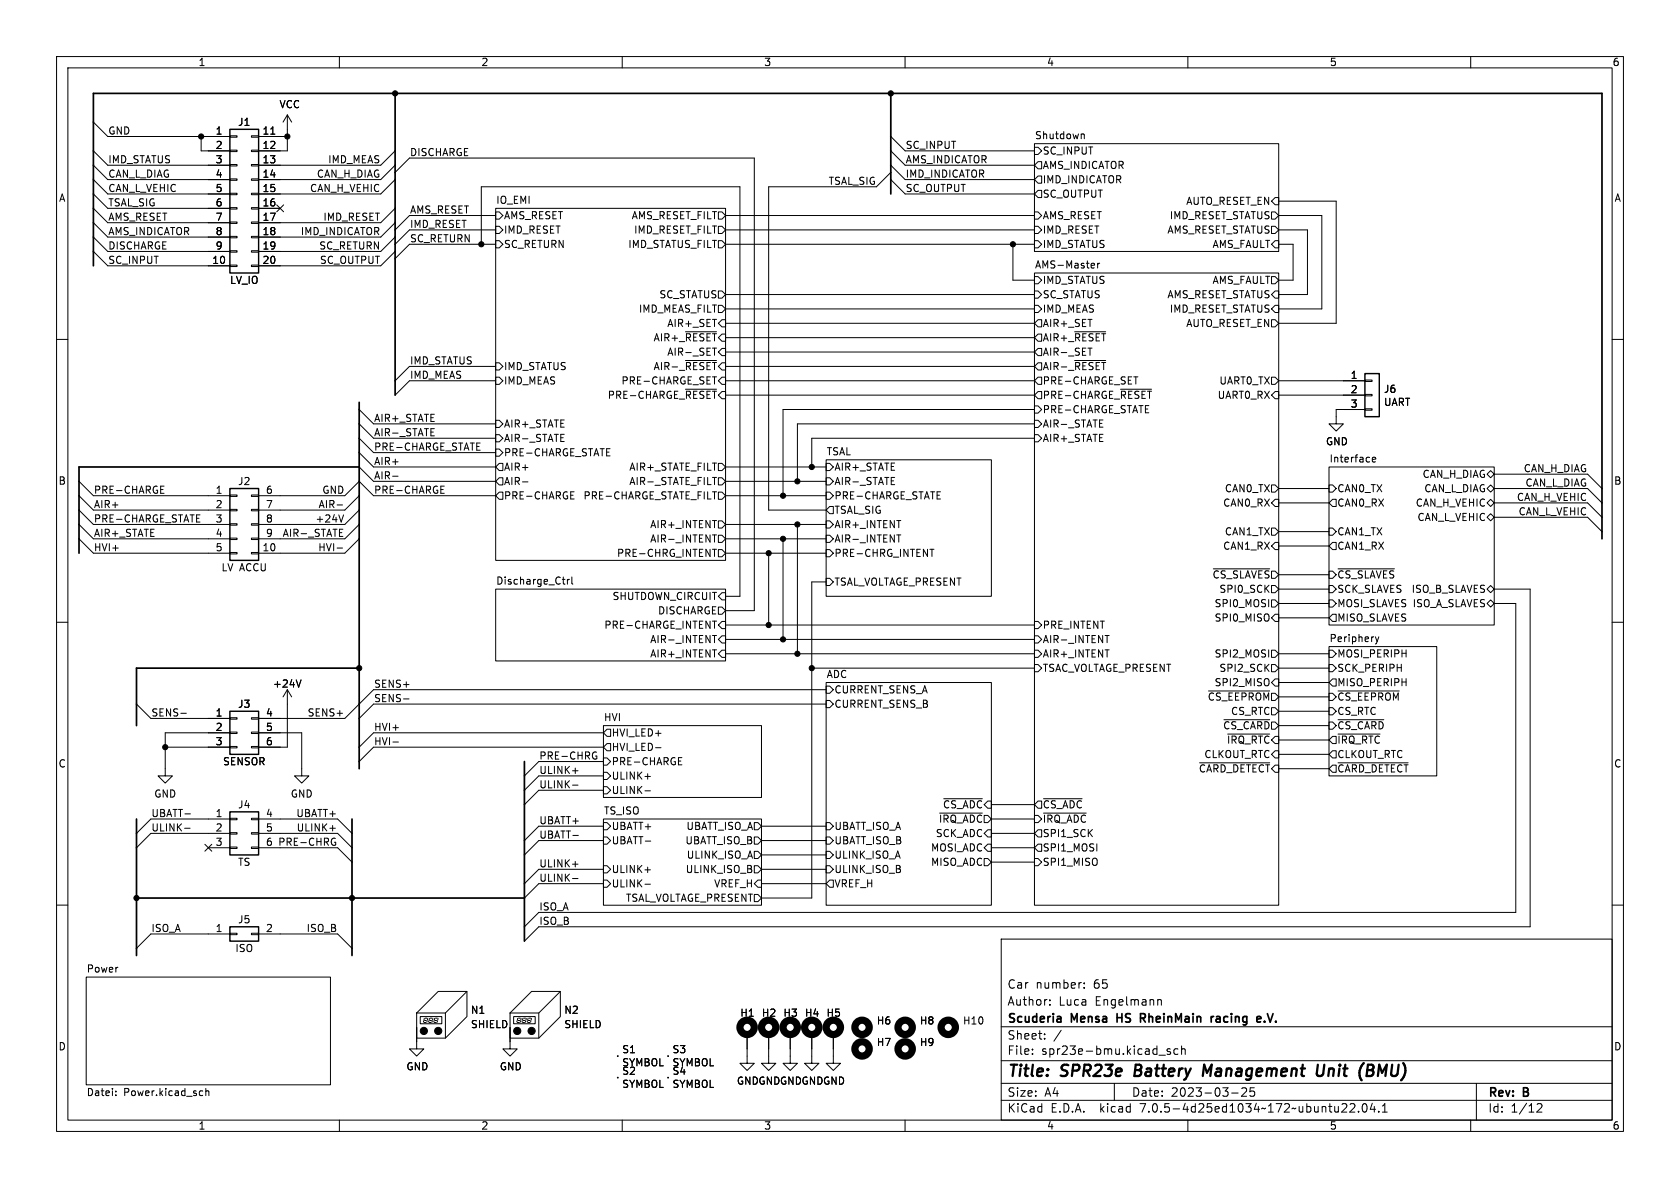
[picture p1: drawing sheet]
<svg xmlns="http://www.w3.org/2000/svg" width="297mm" height="210mm" viewBox="0 0 297 210" stroke-linecap="round" stroke-linejoin="round" font-family="sans-serif">
<g fill="none" stroke="#000" stroke-width=".18">
<path d="M10 10h277v190h-277zM12 12h273v186h-273zM60 10v2M110 10v2M160 10v2M210 10v2M260 10v2M16.5 21.6l2.5 2.5h21.6M16.5 26.7l2.5 2.5h21.6M16.5 29.2l2.5 2.6h21.6M16.5 31.8l2.5 2.5h21.6M16.5 34.3l2.5 2.5h21.6"/>
<path d="M16.5 36.8l2.5 2.6h21.6M16.5 39.4l2.5 2.5h21.6M35.6 24.1v2.6h5M40.6 39.2h1.3v.3h-1.3zM40.6 36.7h1.3v.3h-1.3zM40.6 34.2h1.3v.2h-1.3zM40.6 31.6h1.3v.3h-1.3zM40.6 29.1h1.3v.2h-1.3zM40.6 26.5h1.3v.3h-1.3zM40.6 24h1.3v.3h-1.3zM44.4 39.2h1.3v.3h-1.3zM44.4 36.7h1.3v.3h-1.3z"/>
<path d="M44.4 34.2h1.3v.2h-1.3zM44.4 31.6h1.3v.3h-1.3zM44.4 29.1h1.3v.2h-1.3zM44.4 26.5h1.3v.3h-1.3zM44.4 24h1.3v.3h-1.3zM45.7 24.1h5.1M45.7 36.8h3.8M47.9 23.7h.7M48.9 36.2l1.2 1.2M50.1 36.2l-1.2 1.2M50.8 20.3v6.4h-5.1M50.8 20.3l-.8 1.3"/>
<path d="M50.8 20.3l.8 1.3M69.8 26.7l-2.5 2.5h-21.6M69.8 29.2l-2.5 2.6h-21.6M69.8 31.8l-2.5 2.5h-21.6M69.8 36.8l-2.5 2.6h-21.6M69.8 39.4l-2.5 2.5h-21.6M69.8 30.5l2.6-2.6h60.9v80.1h-5M87.6 36.8h40.7v62.3h-40.7zM87.6 37.5h.7l.6 .6-.6 .6h-.7zM87.6 38.1h-15.2l-2.6 2.5M127 37.5h.6l.7 .6-.7 .6h-.6zM128.3 38.1h54.6"/>
<path d="M157.5 30.5l-2.6 2.5h-19v57.2h10.1M157.5 24.1l2.5 2.6h22.9M157.5 26.7l2.5 2.5h22.9M157.5 29.2l2.5 2.6h22.9M157.5 31.8l2.5 2.5h22.9M182.9 25.4h43.2v19.1h-43.2zM182.9 37.5h.6l.6 .6-.6 .6h-.6zM182.9 26h.6l.6 .7-.6 .6h-.6zM183.5 33.7h.6v1.2h-.6l-.6-.6zM183.5 31.1h.6v1.3h-.6l-.6-.6zM183.5 28.6h.6v1.2h-.6l-.6-.6zM191.2 23.7h.4l.1 .8"/>
<path d="M224.8 37.5h.6l.7 .6-.7 .6h-.6zM225.4 34.9h.7v1.3h-.7l-.6-.6zM226.1 38.1h7.6v16.5h-7.6M226.1 35.6h10.1v21.6h-10.1M10 60h2M16.5 44.5l2.5 2.5h21.6M16.5 41.9l2.5 2.6h21.6M40.6 46.9h1.3v.2h-1.3zM40.6 44.3h1.3v.3h-1.3zM40.6 41.8h1.3v.2h-1.3zM44.4 46.9h1.3v.2h-1.3zM44.4 44.3h1.3v.3h-1.3z"/>
<path d="M44.4 41.8h1.3v.2h-1.3zM69.8 44.5l-2.5 2.5h-21.6M69.8 41.9l-2.5 2.6h-21.6M85.1 43.2v-10.2h45.7v72.4h-2.5M87.6 42.5h.7l.6 .7-.6 .6h-.7zM87.6 40h.7l.6 .6-.6 .7h-.7zM87.6 43.2h-15.2l-2.6 2.5M87.6 40.6h-15.2l-2.6 2.6M121.2 58.6h5.5M127 54h.6l.7 .6-.7 .6h-.6zM127 42.5h.6l.7 .7-.7 .6h-.6zM127 51.4h.6l.7 .7-.7 .6h-.6z"/>
<path d="M127 40h.6l.7 .6-.7 .7h-.6zM127.6 56.5h.7v1.3h-.7l-.6-.6zM128.3 43.2h54.6M128.3 40.6h54.6M128.3 54.6h54.6M128.3 59.7h54.6M128.3 52.1h54.6M128.3 57.2h54.6M179.1 43.2v6.3h3.8M182.9 48.3h43.2v111.7h-43.2zM182.9 40h.6l.6 .6-.6 .7h-.6zM182.9 42.5h.6l.6 .7-.6 .6h-.6z"/>
<path d="M182.9 48.9h.6l.6 .6-.6 .7h-.6zM182.9 54h.6l.6 .6-.6 .6h-.6zM182.9 51.4h.6l.6 .7-.6 .6h-.6zM183.5 59.1h.6v1.2h-.6l-.6-.6zM183.5 56.5h.6v1.3h-.6l-.6-.6zM190 58.6h5.5M193.3 46.5l.2 .3-.6 .2M193.4 47.3l-.1 .1M194 46.5v.9M194.4 46.5l-.4 .3M224.8 40h.6l.7 .6-.7 .7h-.6zM224.8 48.9h.6l.7 .6-.7 .7h-.6z"/>
<path d="M224.8 56.5h.6l.7 .7-.7 .6h-.6zM225.4 42.5h.7v1.3h-.7l-.6-.6zM225.4 54h.7v1.2h-.7l-.6-.6zM225.4 51.4h.7v1.3h-.7l-.6-.6zM226.1 43.2h2.5v6.3h-2.5M226.1 40.6h5v11.5h-5M285 60h2M63.5 74.9l2.5 2.6h21.6M63.5 72.4l2.5 2.5h21.6M63.5 77.5l2.5 2.5h21.6M76.2 77h.6M76.2 75.8h.6"/>
<path d="M87.6 74.3h.7l.6 .6-.6 .7h-.7zM87.6 79.4h.7l.6 .6-.6 .6h-.7zM87.6 76.8h.7l.6 .7-.6 .6h-.7zM87.6 66.7h.7l.6 .6-.6 .6h-.7zM87.6 64.1h.7l.6 .7-.6 .6h-.7zM87.6 67.3h-15.2l-2.6 2.6M87.6 64.8h-15.2l-2.6 2.5M99.1 78h.6M99.1 76.8h.6M121.2 63.7h5.5M121.2 68.8h5.5M126 61.5h.7"/>
<path d="M126 66.6h.7M127.6 61.6h.7v1.3h-.7l-.6-.7zM127.6 66.7h.7v1.2h-.7l-.6-.6zM128.3 67.3h54.6M128.3 69.9h54.6M128.3 64.8h54.6M128.3 62.2h54.6M182.9 76.8h.6l.6 .7-.6 .6h-.6zM182.9 74.3h.6l.6 .6-.6 .7h-.6zM182.9 71.8h.6l.6 .6-.6 .6h-.6zM182.9 72.4h-44.5v15.2M182.9 77.5h-39.4v5.1"/>
<path d="M182.9 74.9h-41.9v10.2M183.5 64.1h.6v1.3h-.6l-.6-.6zM183.5 66.7h.6v1.2h-.6l-.6-.6zM183.5 69.2h.6v1.3h-.6l-.6-.6zM183.5 61.6h.6v1.3h-.6l-.6-.7zM190 63.7h5.5M192.3 61.5h.8M194.4 75.5h.6M194.4 74.2h.6M198.1 68.8h5.5M200.4 66.6h.8M224.8 66.7h.6l.7 .6-.7 .6h-.6z"/>
<path d="M225.4 69.2h.7v1.3h-.7l-.6-.6zM226.1 67.3h15.2M226.1 69.9h15.2M241.3 72.3h1.3v.2h-1.3zM241.3 69.7h1.3v.3h-1.3zM241.3 67.2h1.3v.2h-1.3zM241.3 72.4h-5.1v2.5h1.3l-1.3 1.3-1.3-1.3h1.3M14 85.1l2.5 2.5h24.1M14 95.3l2.5 2.5h24.1M14 87.6l2.5 2.6h24.1M14 90.2l2.5 2.5h24.1M14 92.7l2.5 2.6h24.1"/>
<path d="M28.4 86.5h.4M28.4 87.2h.6M28.4 85.9h.6M40.6 97.7h1.3v.2h-1.3zM40.6 95.1h1.3v.3h-1.3zM40.6 92.6h1.3v.2h-1.3zM40.6 90h1.3v.3h-1.3zM40.6 87.5h1.3v.3h-1.3zM44.4 97.7h1.3v.2h-1.3zM44.4 95.1h1.3v.3h-1.3zM44.4 92.6h1.3v.2h-1.3zM44.4 90h1.3v.3h-1.3z"/>
<path d="M44.4 87.5h1.3v.3h-1.3zM45.7 87.6h15.3l2.5-2.5 2.5 2.5h21.6M59.6 89.3h1M59.6 96.9h1M60.7 91l-.4 1.3M63.5 95.3l-2.5 2.5h-15.3M63.5 87.6l-2.5 2.6h-15.3M63.5 90.2l-2.5 2.5h-15.3M63.5 92.7l-2.5 2.6h-15.3M63.5 82.6l2.5 2.5h21.6M63.5 80l2.5 2.6h21.6M69.4 84.2h1"/>
<path d="M77.9 86.5h.5M77.9 87.2h.6M77.9 85.9h.6M87.6 85.1l.7-.6h.6v1.2h-.6zM88.3 81.9h.6v1.3h-.6l-.7-.6zM88.3 87h.6v1.3h-.6l-.7-.7zM92.4 85.2h.9M100.9 87.5h.4M100.9 88.2h.6M100.9 86.9h.6M126 84.4h.7M126 97.1h.7"/>
<path d="M126 94.6h.7M127 84.5h.6l.7 .6-.7 .6h-.6zM127 81.9h.6l.7 .7-.7 .6h-.6zM127 87h.6l.7 .6-.7 .7h-.6zM127 97.2h.6l.7 .6-.7 .6h-.6zM127 94.6h.6l.7 .7-.7 .6h-.6zM127 92.1h.6l.7 .6-.7 .6h-.6zM128.3 87.6h17.7M128.3 97.8h17.7M128.3 92.7h17.7M128.3 95.3h17.7M128.3 85.1h17.7"/>
<path d="M128.3 82.6h17.7M135.9 97.8v12.7M138.4 95.3v17.7M141 92.7v22.9M146 81.3h29.3v24.1h-29.3zM146 81.9h.7l.6 .7-.6 .6h-.7zM146 87h.7l.6 .6-.6 .7h-.7zM146 84.5h.7l.6 .6-.6 .6h-.7zM146 90.2l.7-.7h.6v1.3h-.6zM146 97.2h.7l.6 .6-.6 .6h-.7zM146 92.1h.7l.6 .6-.6 .6h-.7zM146 94.6h.7l.6 .7-.6 .6h-.7z"/>
<path d="M157.6 84.4h.6M157.6 85.7h.6M158.5 94.6h.8M164.4 97.1h.7M224.8 85.7h.6l.7 .7-.7 .6h-.6zM224.8 93.3h.6l.7 .7-.7 .6h-.6zM225.4 88.3h.7v1.2h-.7l-.6-.6zM225.4 95.9h.7v1.3h-.7l-.6-.7zM226.1 94h8.8M226.1 96.5h8.8M226.1 88.9h8.8M226.1 86.4h8.8"/>
<path d="M234.9 82.6h29.3v27.9h-29.3zM234.9 85.7h.7l.6 .7-.6 .6h-.7zM234.9 93.3h.7l.6 .7-.6 .6h-.7zM235.6 88.3h.6v1.2h-.6l-.7-.6zM235.6 95.9h.6v1.3h-.6l-.7-.7zM242.6 81.3l.6-.2v-.2l-.4-.1-.2 .2 .1 .6h.5M262.9 83.8l.6-.6 .7 .6-.7 .7zM262.9 86.4l.6-.7 .7 .7-.7 .6zM262.9 88.9l.6-.6 .7 .6-.7 .6zM262.9 91.4l.6-.6 .7 .6-.7 .7zM264.2 88.9h16.5l2.5 2.5M264.2 83.8h16.5l2.5 2.6"/>
<path d="M264.2 86.4h16.5l2.5 2.5M264.2 91.4h16.5l2.5 2.6M10 110h2M87.6 104.1h40.7v12.7h-40.7zM99.4 102.4h.5M99.8 103.3h.1M100.3 102.4v.9M100.7 102.4l-.4 .3M101.1 102v1.1l.2 .2M126 109.8h.7M126 112.3h.7M127 107.3h.6l.7 .7-.7 .6h-.6z"/>
<path d="M127.6 104.8h.7v1.2h-.7l-.6-.6zM127.6 109.9h.7v1.2h-.7l-.6-.6zM127.6 114.9h.7v1.3h-.7l-.6-.6zM127.6 112.4h.7v1.3h-.7l-.6-.7zM128.3 110.5h54.6M128.3 113h54.6M128.3 115.6h54.6M143.5 118.1h39.4M146 102.2h.7l.6 .7-.6 .6h-.7zM146 102.9h-2.5v55.9h-8.9M182.9 114.9h.6l.6 .7-.6 .6h-.6zM182.9 112.4h.6l.6 .6-.6 .7h-.6z"/>
<path d="M182.9 109.9h.6l.6 .6-.6 .6h-.6zM182.9 117.5h.6l.6 .6-.6 .6h-.6zM195.4 112.3h.7M214.5 100.6h10M224.8 106h.6l.7 .7-.7 .6h-.6zM224.8 114.9h.6l.7 .7-.7 .6h-.6zM224.8 103.5h.6l.7 .6-.7 .7h-.6zM224.8 117.5h.6l.7 .6-.7 .6h-.6zM225.4 108.6h.7v1.3h-.7l-.6-.7zM226.1 115.6h8.8M226.1 109.2h8.8M226.1 104.1h8.8"/>
<path d="M226.1 118.1h8.8M226.1 106.7h8.8M226.1 101.6h8.8M234.9 114.3h19.1v22.9h-19.1zM234.9 117.5h.7l.6 .6-.6 .6h-.7zM234.9 114.9h.7l.6 .7-.6 .6h-.7zM234.9 101h.7l.6 .6-.6 .6h-.7zM234.9 103.5h.7l.6 .6-.6 .7h-.7zM234.9 106h.7l.6 .7-.6 .6h-.7zM235.6 108.6h.6v1.3h-.6l-.7-.7zM236.5 100.6h10M243.2 112.6l.3 .8"/>
<path d="M243.5 113.4l-.3 .4M243.8 112.6l-.3 .8M262.9 106.7l.6-.7 .7 .7-.7 .6zM262.9 104.1l.6-.6 .7 .6-.7 .7zM264.2 104.1h6.3v59.7h-175.3l-2.5 2.6M264.2 106.7h3.8v54.6h-172.8l-2.5 2.5M285 110h2M24.1 124.5l2.6 2.5h13.9M29.2 132.1h11.4M32 126.1h.9M40.6 132h1.3v.2h-1.3zM40.6 129.4h1.3v.3h-1.3z"/>
<path d="M40.6 126.9h1.3v.2h-1.3zM40.6 129.5h-11.4v7.7h1.3l-1.3 1.2-1.3-1.2h1.3M44.4 132h1.3v.2h-1.3zM44.4 129.4h1.3v.3h-1.3zM44.4 126.9h1.3v.2h-1.3zM45.7 129.5h7.6v7.7h1.3l-1.3 1.2-1.2-1.2h1.2M50.8 121.9l-.8 1.3M50.8 121.9v10.2h-5.1M50.8 121.9l.8 1.3M53.2 120.2l-.4 1.3M69.5 131.2h.9M71.3 123.6h1"/>
<path d="M101.2 138.8h1M101.2 136.3h1M105.1 132.9l.3 .1M105.3 133.7h.2v.4l-.4 .1M106.7 128.3h27.9v12.7h-27.9zM106.7 136.5h.6l.6 .7-.6 .6h-.6zM106.7 139.1h.6l.6 .6-.6 .6h-.6zM106.7 134h.6l.6 .6-.6 .7h-.6zM106.7 129.5h-40.7l-2.5 2.6M106.7 132.1h-40.7l-2.5 2.5M106.7 139.7h-11.5l-2.5 2.5M106.7 137.2h-11.5l-2.5 2.5"/>
<path d="M106.7 134.6h-11.5l-2.5 2.6M107.3 128.9h.6v1.3h-.6l-.6-.7zM107.3 131.4h.6v1.3h-.6l-.6-.6zM114 137.3h1M114 139.8h1M115.9 132.2h1M119.9 134.5h.5M119.9 135.2h.6M119.9 133.9h.6M146 120.7h29.3v39.3h-29.3zM146 123.8h.7l.6 .7-.6 .6h-.7zM146 121.3h.7l.6 .6-.6 .7h-.7z"/>
<path d="M146 121.9h-80l-5 5.1h-15.3M146 124.5h-80l-2.5 2.5M212.1 134.8h12.4M213.6 122.1h10.9M216.4 127.2h8.1M217 129.8h7.5M224.8 125.1h.6l.7 .6-.7 .7h-.6zM225.4 120h.7v1.3h-.7l-.6-.6zM225.4 132.7h.7v1.3h-.7l-.6-.6zM226.1 128.3h8.8M226.1 123.2h8.8M226.1 125.7h8.8"/>
<path d="M226.1 133.4h8.8M226.1 120.7h8.8M226.1 130.8h8.8M226.1 135.9h8.8M234.9 122.6h.7l.6 .6-.6 .6h-.7zM234.9 127.6h.7l.6 .7-.6 .6h-.7zM234.9 125.1h.7l.6 .6-.6 .7h-.7zM235.6 135.3h.6v1.2h-.6l-.7-.6zM235.6 120h.6v1.3h-.6l-.7-.6zM235.6 130.2h.6v1.2h-.6l-.7-.6zM235.6 132.7h.6v1.3h-.6l-.7-.6zM236.5 134.8h12.4"/>
<path d="M236.5 122.1h10.9M236.5 127.2h8.1M236.5 129.8h7.5M10 160h2M32.6 146.4h1M32.7 143.9h1M36.2 149.3l1.2 1.2M36.8 149.9h3.8M37.4 149.3l-1.2 1.2M40.6 149.7h1.3v.3h-1.3zM40.6 147.2h1.3v.2h-1.3zM40.6 144.7h1.3v.2h-1.3z"/>
<path d="M40.6 144.8h-13.9l-2.6 2.5M40.6 147.3h-13.9l-2.6 2.6M44.4 149.7h1.3v.3h-1.3zM44.4 147.2h1.3v.2h-1.3zM44.4 144.7h1.3v.2h-1.3zM45.7 144.8h14l2.5 2.5M45.7 147.3h14l2.5 2.6M45.7 149.9h14l2.5 2.5M58.3 146.4h1M59 148.2h.3M59.1 148.9h.2v.4l-.3 .1M101.2 152.8h1"/>
<path d="M101.2 155.3h1M101.3 147.7h.9M106.7 144.8h27.9v15.2h-27.9zM106.7 155.6h.6l.6 .6-.6 .6h-.6zM106.7 153h.6l.6 .7-.6 .6h-.6zM106.7 148h.6l.6 .6-.6 .6h-.6zM106.7 145.4h.6l.6 .7-.6 .6h-.6zM106.7 146.1h-11.5l-2.5 2.5M106.7 153.7h-11.5l-2.5 2.5M106.7 148.6h-11.5l-2.5 2.5M106.7 156.2h-11.5l-2.5 2.6M114 156.3h1"/>
<path d="M114 153.8h1M114.1 148.7h.9M133.3 153h.7l.6 .7-.6 .6h-.7zM133.3 150.5h.7l.6 .6-.6 .7h-.7zM133.3 158.1h.7l.6 .7-.6 .6h-.7zM133.3 148h.7l.6 .6-.6 .6h-.7zM133.3 145.4h.7l.6 .7-.6 .6h-.7zM134 155.6h.6v1.2h-.6l-.7-.6zM134.6 146.1h11.4M134.6 151.1h11.4M134.6 153.7h11.4M134.6 148.6h11.4"/>
<path d="M134.6 156.2h11.4M146 150.5h.7l.6 .6-.6 .7h-.7zM146 153h.7l.6 .7-.6 .6h-.7zM146 145.4h.7l.6 .7-.6 .6h-.7zM146 148h.7l.6 .6-.6 .6h-.7zM146 156.2l.7-.6h.6v1.2h-.6zM166.1 143.7h7.6M166.8 141.2h6.9M174 151.8h.6l.7 .6-.7 .6h-.6zM174.6 149.2h.7v1.3h-.7l-.6-.6zM174.6 146.7h.7v1.3h-.7l-.6-.7zM175.3 144.8h7.6"/>
<path d="M175.3 147.3h7.6M175.3 149.9h7.6M175.3 152.4h7.6M175.3 142.2h7.6M182.9 151.8h.6l.6 .6-.6 .6h-.6zM182.9 144.1h.6l.6 .7-.6 .6h-.6zM183.5 146.7h.6v1.3h-.6l-.6-.7zM183.5 149.2h.6v1.3h-.6l-.6-.6zM183.5 141.6h.6v1.3h-.6l-.6-.7zM184.5 141.2h6.8M184.5 143.7h7.5M285 160h2"/>
<path d="M15.2 172.7h43.2v19.1h-43.2zM40.6 165h1.3v.2h-1.3zM40.6 165.1h-13.9l-2.6 2.5M44.4 165h1.3v.2h-1.3zM45.7 165.1h14l2.5 2.5M74.3 179.7h3.8v1.3h-3.8zM75.2 180h.3M76.1 180h.3M77 180h.3M77.5 175.3h5v4.4l-3.8 3.8h-5v-4.4zM78.7 179.1v4.4M82.5 175.3l-3.8 3.8h-5"/>
<path d="M90.8 179.7h3.8v1.3h-3.8zM91.7 180h.3M92.6 180h.3M93.5 180h.3M94 175.3h5.1v4.4l-3.9 3.8h-5v-4.4zM95.2 179.1v4.4M99.1 175.3l-3.9 3.8h-5M177 166h108v32h-108zM185.6 177.6v.1M185.6 176.8v.1M191.7 174.6v.1M191.7 173.8v.1"/>
<path d="M204.7 176.8l.2-.1 .3 .1 .1 .9M20.5 193.6v.1M20.5 192.9v.1M35.5 192.8l.3 .1M35.8 193.6l-.3 .1M36.4 193l.2-.2 .3 .1v.8M36.4 192.4v1.3M60 198v2M73.7 181.6v3.8h1.2l-1.2 1.3-1.3-1.3h1.3M74.9 180.4v.2M75 180.7h.3M75 180v.3"/>
<path d="M75.1 180.4h.3M75.5 180.4v.3M75.6 180v.3M75.8 180.4v.2M75.9 180.7h.3M75.9 180v.3M76 180.4h.3M76.4 180.4v.3M76.5 180v.3M76.7 180.4v.2M76.8 180.7h.3M76.8 180v.3"/>
<path d="M76.9 180.4h.3M77.3 180.4v.3M77.4 180v.3M90.2 181.6v3.8h1.2l-1.2 1.3-1.3-1.3h1.3M91.4 180.4v.2M91.5 180.7h.3M91.5 180v.3M91.6 180.4h.3M92 180.4v.3M92.1 180v.3M92.3 180.4v.2M92.4 180.7h.3"/>
<path d="M92.4 180v.3M92.5 180.4h.3M92.9 180.4v.3M93 180v.3M93.2 180.4v.2M93.3 180.7h.3M93.3 180v.3M93.4 180.4h.3M93.9 180.4l-.1 .3M94 180l-.1 .3M110 198v2M132.1 182.9v5.1h1.2l-1.2 1.2-1.3-1.2h1.3"/>
<path d="M135.9 182.9v5.1h1.3l-1.3 1.2-1.3-1.2h1.3M139.7 182.9v5.1h1.3l-1.3 1.2-1.3-1.2h1.3M143.5 182.9v5.1h1.3l-1.3 1.2-1.3-1.2h1.3M147.3 182.9v5.1h1.3l-1.3 1.2-1.3-1.2h1.3M160 198v2M177 194.5h108M177 191.5h108M177 187.5h108M177 181.5h108M182.5 186.3v.1M182.5 185.5v.1M184.7 183.6v.1"/>
<path d="M184.7 182.8v.1M187.6 182.1l-1.3 2M197 191.5v3M204.9 186.5h1.1M206.9 185.5l-.4-.1-.2 .2 .1 .2 .5 .2v.3h-.6M208.2 185.5l-.4-.1-.3 .3v.4l.2 .2h.5M208.9 185.5l.2-.1 .4 .1v.9M208.9 184.9v1.5M210 198v2M217.7 193.2h1.2M219.6 192.4h-.1M220.2 192.4l.2 .2-.1 .3-.8 .9h.9"/>
<path d="M221 192.3v.7l.2-.1h.5l.1 .6-.3 .3-.5-.1M237.2 196.6h.9M238 195.2v.5M238.7 195.2l.5-.1 .3 .1v.3l-.9 1.1h.9M240.2 196.5v.1M241 195.2l.2-.1a.81 .81 0 0 1 .6 .6 .81 .81 0 0 1-.3 .8l-.2 .1a.81 .81 0 0 1-.3-1.4zM242.6 195l-.4 1.1h1M243 195.6v1M243.7 196.5v.1M244.4 196.6h.8M244.4 195.5l.4-.4v1.5M260 198v2"/>
<path d="M261 191.5v6.5M271.7 195.2l.6-.1 .2 .1 .1 .3-.9 1.1h.9"/>
</g>
<path d="M213.4 189.6l-.5-1.4-.3 2M233 188.2l-.2 1.6 .1 .3a.66 .66 0 0 0 .9-.1M241.1 187.9l-.1 .1M241.7 189.2h.7M241.8 188.2l-.2 2h.7" fill="none" stroke="#000" stroke-width=".4"/>
<g fill="none" stroke="#000" stroke-width=".3">
<path d="M69.8 16.5v53.4M157.5 16.5v17.8M16.5 47v-30.5h266.7v78.8M63.5 71.1v64.8M63.5 82.6h-49.5v15.2M63.5 118.1h-39.4v10.2M92.7 134.6v31.8M24.1 144.8v24.1M24.1 158.8h68.6M62.2 144.8v24.1M187.5 179.8l.1 .9M201.6 180h.6"/>
<path d="M202.2 179.2h-.6v1.5M214.1 179.7v1M214.6 179.7l-.3 .1-.2 .2M222.2 179.9l.2-.2h.3l.2 .2v.1l-.7 .2M187.6 180.6l-.2 .1M187.6 180l-.2 .1M222.2 180.5l.2 .2 .4-.1"/>
</g>
<path d="M40.6 22.9h5.1v25.4h-5.1zM241.3 66h2.5v7.7h-2.5zM40.6 86.4h5.1v12.7h-5.1zM40.6 125.7h5.1v7.7h-5.1zM40.6 143.5h5.1v7.6h-5.1zM40.6 163.8h5.1v2.6h-5.1z" fill="none" stroke="#000" stroke-width=".25"/>
<g fill="none" stroke="#000" stroke-width="1.3">
<circle cx="132.1" cy="181.6" r="1.27"/>
<circle cx="135.9" cy="181.6" r="1.27"/>
<circle cx="139.7" cy="181.6" r="1.27"/>
<circle cx="143.5" cy="181.6" r="1.27"/>
<circle cx="147.3" cy="181.6" r="1.27"/>
<circle cx="152.4" cy="185.4" r="1.27"/>
<circle cx="152.4" cy="181.6" r="1.27"/>
<circle cx="160" cy="185.4" r="1.27"/>
<circle cx="160" cy="181.6" r="1.27"/>
<circle cx="167.6" cy="181.6" r="1.27"/>
</g>
<g fill="#000" stroke="#000" stroke-width=".18">
<circle cx="69.8" cy="16.5" r=".46"/>
<circle cx="157.5" cy="16.5" r=".46"/>
<circle cx="35.6" cy="24.1" r=".46"/>
<circle cx="50.8" cy="24.1" r=".46"/>
<circle cx="85.1" cy="43.2" r=".46"/>
<circle cx="179.1" cy="43.2" r=".46"/>
<circle cx="135.9" cy="97.8" r=".46"/>
<circle cx="138.4" cy="95.3" r=".46"/>
<circle cx="138.4" cy="87.6" r=".46"/>
<circle cx="141" cy="85.1" r=".46"/>
<circle cx="141" cy="92.7" r=".46"/>
<circle cx="143.5" cy="82.6" r=".46"/>
<circle cx="63.5" cy="118.1" r=".46"/>
<circle cx="135.9" cy="110.5" r=".46"/>
<circle cx="138.4" cy="113" r=".46"/>
<circle cx="141" cy="115.6" r=".46"/>
<circle cx="143.5" cy="118.1" r=".46"/>
<circle cx="29.2" cy="132.1" r=".46"/>
<circle cx="24.1" cy="158.8" r=".46"/>
<circle cx="62.2" cy="158.8" r=".46"/>
<circle cx="74.9" cy="182.2" r=".63"/>
<circle cx="77.5" cy="182.2" r=".63"/>
<circle cx="91.4" cy="182.2" r=".63"/>
<circle cx="94" cy="182.2" r=".63"/>
<circle cx="109.2" cy="190.5" r=".08"/>
<circle cx="109.2" cy="186.7" r=".08"/>
<circle cx="118.1" cy="190.5" r=".08"/>
<circle cx="118.1" cy="186.7" r=".08"/>
</g>
<g font-size="2.8">
<text x="178" y="190.8">Title:</text>
<text x="187.5" y="190.8">SPR23e</text>
<text x="201" y="190.8">Battery</text>
<text x="213.7" y="190.8">Management</text>
<text x="234.4" y="190.8">Unit</text>
<text x="242.5" y="190.8">(BMU)</text>
</g>
<g font-size="2.1">
<text x="178" y="177.9">Author:</text>
<text x="178" y="174.9">Car</text>
<text x="183" y="174.9">number:</text>
<text x="187.1" y="177.9">Luca</text>
<text x="193.2" y="174.9">65</text>
<text x="193.5" y="177.9">Engelmann</text>
<text x="178" y="183.9">Sheet:</text>
<text x="178" y="181.1">Scuderia</text>
<text x="189.3" y="181.1">Mensa</text>
<text x="197.8" y="181.1">HS</text>
<text x="202.4" y="181.1">RheinMain</text>
<text x="215.4" y="181.1">racing</text>
<text x="224" y="181.1">e.V.</text>
<text x="178" y="186.6">File:</text>
<text x="184" y="186.6">spr23e-bmu.kicad_sch</text>
<text x="178" y="196.8">KiCad</text>
<text x="178" y="194">Size:</text>
<text x="184.6" y="194">A4</text>
<text x="185.7" y="196.8">E.D.A.</text>
<text x="194.4" y="196.8">kicad</text>
<text x="200" y="194">Date:</text>
<text x="201.5" y="196.8">7.0.5-4d25ed1034~172~ubuntu22.04.1</text>
<text x="206.9" y="194">2023-03-25</text>
<text x="263" y="194.2">Rev:</text>
<text x="263" y="196.8">Id:</text>
<text x="267" y="196.8">1/12</text>
<text x="269.2" y="194.2">B</text>
</g>
<g font-size="1.8">
<text x="35" y="11.8">1</text>
<text x="85" y="11.8">2</text>
<text x="135" y="11.8">3</text>
<text x="185" y="11.8">4</text>
<text x="235" y="11.8">5</text>
<text x="285" y="11.8">6</text>
<text x="19" y="23.9">GND</text>
<text x="38.1" y="23.9">1</text>
<text x="42" y="22.4">J1</text>
<text x="46.4" y="23.9">11</text>
<text x="49.4" y="19.3">VCC</text>
<text x="19" y="28.9">IMD_STATUS</text>
<text x="38.1" y="26.4">2</text>
<text x="38.1" y="29">3</text>
<text x="46.4" y="26.4">12</text>
<text x="46.4" y="29">13</text>
<text x="58" y="28.9">IMD_MEAS</text>
<text x="72.4" y="27.7">DISCHARGE</text>
<text x="160" y="28.9">AMS_INDICATOR</text>
<text x="160" y="26.4">SC_INPUT</text>
<text x="182.9" y="24.7">Shutdown</text>
<text x="184.3" y="27.5">SC_INPUT</text>
<text x="10.4" y="35.8">A</text>
<text x="19" y="34">CAN_L_VEHIC</text>
<text x="19" y="31.5">CAN_L_DIAG</text>
<text x="38.1" y="31.5">4</text>
<text x="38.1" y="34">5</text>
<text x="46.4" y="31.5">14</text>
<text x="46.4" y="34">15</text>
<text x="54.8" y="34">CAN_H_VEHIC</text>
<text x="56" y="31.5">CAN_H_DIAG</text>
<text x="146.5" y="32.8">TSAL_SIG</text>
<text x="160" y="34">SC_OUTPUT</text>
<text x="160" y="31.5">IMD_INDICATOR</text>
<text x="184.3" y="35.1">SC_OUTPUT</text>
<text x="184.3" y="32.6">IMD_INDICATOR</text>
<text x="184.3" y="30">AMS_INDICATOR</text>
<text x="285.4" y="35.8">A</text>
<text x="19" y="36.6">TSAL_SIG</text>
<text x="19" y="39.1">AMS_RESET</text>
<text x="19" y="41.6">AMS_INDICATOR</text>
<text x="38.1" y="36.6">6</text>
<text x="38.1" y="39.1">7</text>
<text x="38.1" y="41.7">8</text>
<text x="46.4" y="36.6">16</text>
<text x="46.4" y="39.1">17</text>
<text x="46.4" y="41.7">18</text>
<text x="53.2" y="41.6">IMD_INDICATOR</text>
<text x="57.1" y="39.1">IMD_RESET</text>
<text x="72.4" y="40.4">IMD_RESET</text>
<text x="72.4" y="37.8">AMS_RESET</text>
<text x="87.6" y="36.1">IO_EMI</text>
<text x="89" y="41.5">IMD_RESET</text>
<text x="89" y="38.9">AMS_RESET</text>
<text x="111.7" y="38.9">AMS_RESET_FILT</text>
<text x="112.1" y="41.5">IMD_RESET_FILT</text>
<text x="184.3" y="41.5">IMD_RESET</text>
<text x="184.3" y="38.9">AMS_RESET</text>
<text x="206.4" y="41.5">AMS_RESET_STATUS</text>
<text x="206.8" y="38.9">IMD_RESET_STATUS</text>
<text x="209.7" y="36.4">AUTO_RESET_EN</text>
<text x="19" y="46.7">SC_INPUT</text>
<text x="19" y="44.2">DISCHARGE</text>
<text x="37.5" y="46.7">10</text>
<text x="38.1" y="44.2">9</text>
<text x="46.4" y="44.2">19</text>
<text x="46.4" y="46.7">20</text>
<text x="56.4" y="44.2">SC_RETURN</text>
<text x="56.5" y="46.7">SC_OUTPUT</text>
<text x="72.4" y="42.9">SC_RETURN</text>
<text x="89" y="44">SC_RETURN</text>
<text x="111" y="44">IMD_STATUS_FILT</text>
<text x="182.9" y="47.5">AMS-Master</text>
<text x="184.3" y="44">IMD_STATUS</text>
<text x="214.3" y="44">AMS_FAULT</text>
<text x="40.6" y="50.4">LV_IO</text>
<text x="116.6" y="52.9">SC_STATUS</text>
<text x="184.3" y="50.4">IMD_STATUS</text>
<text x="184.3" y="52.9">SC_STATUS</text>
<text x="206.4" y="52.9">AMS_RESET_STATUS</text>
<text x="214.3" y="50.4">AMS_FAULT</text>
<text x="112.9" y="55.4">IMD_MEAS_FILT</text>
<text x="117.9" y="58">AIR+_SET</text>
<text x="184.3" y="55.4">IMD_MEAS</text>
<text x="184.3" y="58">AIR+_SET</text>
<text x="206.8" y="55.4">IMD_RESET_STATUS</text>
<text x="209.7" y="58">AUTO_RESET_EN</text>
<text x="72.4" y="64.5">IMD_STATUS</text>
<text x="89" y="65.6">IMD_STATUS</text>
<text x="115.5" y="60.5">AIR+_~{RESET}</text>
<text x="115.5" y="65.6">AIR-_~{RESET}</text>
<text x="117.9" y="63.1">AIR-_SET</text>
<text x="184.3" y="60.5">AIR+_~{RESET}</text>
<text x="184.3" y="65.6">AIR-_~{RESET}</text>
<text x="184.3" y="63.1">AIR-_SET</text>
<text x="72.4" y="67">IMD_MEAS</text>
<text x="89" y="68.1">IMD_MEAS</text>
<text x="107.4" y="70.7">PRE-CHARGE_~{RESET}</text>
<text x="109.8" y="68.1">PRE-CHARGE_SET</text>
<text x="184.3" y="68.1">PRE-CHARGE_SET</text>
<text x="184.3" y="70.7">PRE-CHARGE_~{RESET}</text>
<text x="215.2" y="70.7">UART0_RX</text>
<text x="215.6" y="68.1">UART0_TX</text>
<text x="238.7" y="67.1">1</text>
<text x="238.7" y="69.6">2</text>
<text x="244.6" y="69.6">J6</text>
<text x="244.6" y="71.9">UART</text>
<text x="66" y="74.7">AIR+_STATE</text>
<text x="66" y="77.2">AIR-_STATE</text>
<text x="89" y="75.8">AIR+_STATE</text>
<text x="184.3" y="75.8">AIR-_STATE</text>
<text x="184.3" y="73.2">PRE-CHARGE_STATE</text>
<text x="238.7" y="72.1">3</text>
<text x="66" y="82.3">AIR+</text>
<text x="66" y="79.7">PRE-CHARGE_STATE</text>
<text x="89" y="80.8">PRE-CHARGE_STATE</text>
<text x="89" y="78.3">AIR-_STATE</text>
<text x="89" y="83.4">AIR+</text>
<text x="111.2" y="83.4">AIR+_STATE_FILT</text>
<text x="146" y="80.6">TSAL</text>
<text x="147.4" y="83.4">AIR+_STATE</text>
<text x="184.3" y="78.3">AIR+_STATE</text>
<text x="234.3" y="78.9">GND</text>
<text x="234.9" y="81.8">Interface</text>
<text x="269.4" y="83.6">CAN_H_DIAG</text>
<text x="10.3" y="85.8">B</text>
<text x="16.5" y="89.9">AIR+</text>
<text x="16.5" y="87.4">PRE-CHARGE</text>
<text x="38.1" y="87.4">1</text>
<text x="38.1" y="89.9">2</text>
<text x="42" y="85.9">J2</text>
<text x="47" y="87.4">6</text>
<text x="47" y="89.9">7</text>
<text x="56.3" y="89.9">AIR-</text>
<text x="57" y="87.4">GND</text>
<text x="66" y="87.4">PRE-CHARGE</text>
<text x="66" y="84.8">AIR-</text>
<text x="89" y="88.5">PRE-CHARGE</text>
<text x="89" y="85.9">AIR-</text>
<text x="103.1" y="88.5">PRE-CHARGE_STATE_FILT</text>
<text x="111.2" y="85.9">AIR-_STATE_FILT</text>
<text x="147.4" y="88.5">PRE-CHARGE_STATE</text>
<text x="147.4" y="85.9">AIR-_STATE</text>
<text x="216.2" y="89.7">CAN0_RX</text>
<text x="216.5" y="87.2">CAN0_TX</text>
<text x="236.3" y="87.2">CAN0_TX</text>
<text x="236.3" y="89.7">CAN0_RX</text>
<text x="250.3" y="89.7">CAN_H_VEHIC</text>
<text x="251.5" y="84.6">CAN_H_DIAG</text>
<text x="251.8" y="87.2">CAN_L_DIAG</text>
<text x="268.1" y="88.6">CAN_H_VEHIC</text>
<text x="269.7" y="86.1">CAN_L_DIAG</text>
<text x="285.3" y="85.8">B</text>
<text x="16.5" y="95">AIR+_STATE</text>
<text x="16.5" y="92.4">PRE-CHARGE_STATE</text>
<text x="38.1" y="92.5">3</text>
<text x="38.1" y="95">4</text>
<text x="47" y="92.5">8</text>
<text x="47" y="95">9</text>
<text x="49.9" y="95">AIR-_STATE</text>
<text x="55.8" y="92.4">+24V</text>
<text x="114.9" y="93.5">AIR+_INTENT</text>
<text x="147.4" y="91">TSAL_SIG</text>
<text x="147.4" y="93.5">AIR+_INTENT</text>
<text x="216.5" y="94.8">CAN1_TX</text>
<text x="236.3" y="94.8">CAN1_TX</text>
<text x="250.6" y="92.3">CAN_L_VEHIC</text>
<text x="268.4" y="91.2">CAN_L_VEHIC</text>
<text x="16.5" y="97.5">HVI+</text>
<text x="38.1" y="97.5">5</text>
<text x="39.1" y="101.2">LV ACCU</text>
<text x="46.4" y="97.5">10</text>
<text x="56.2" y="97.5">HVI-</text>
<text x="109.1" y="98.6">PRE-CHRG_INTENT</text>
<text x="114.9" y="96.1">AIR-_INTENT</text>
<text x="147.4" y="98.6">PRE-CHRG_INTENT</text>
<text x="147.4" y="96.1">AIR-_INTENT</text>
<text x="216.2" y="97.3">CAN1_RX</text>
<text x="236.3" y="97.3">CAN1_RX</text>
<text x="87.6" y="103.4">Discharge_Ctrl</text>
<text x="108.3" y="106.2">SHUTDOWN_CIRCUIT</text>
<text x="147.4" y="103.7">TSAL_VOLTAGE_PRESENT</text>
<text x="214.3" y="102.4">~{CS_SLAVES}</text>
<text x="214.7" y="107.5">SPI0_MOSI</text>
<text x="215.6" y="105">SPI0_SCK</text>
<text x="236.3" y="102.4">~{CS_SLAVES}</text>
<text x="236.3" y="105">SCK_SLAVES</text>
<text x="236.3" y="107.5">MOSI_SLAVES ISO_A_SLAVES</text>
<text x="249.5" y="105">ISO_B_SLAVES</text>
<text x="106.8" y="111.3">PRE-CHARGE_INTENT</text>
<text x="114.9" y="113.9">AIR-_INTENT</text>
<text x="116.3" y="108.8">DISCHARGE</text>
<text x="184.3" y="113.9">AIR-_INTENT</text>
<text x="184.3" y="111.3">PRE_INTENT</text>
<text x="214.7" y="110">SPI0_MISO</text>
<text x="234.9" y="113.6">Periphery</text>
<text x="236.3" y="110">MISO_SLAVES</text>
<text x="114.9" y="116.4">AIR+_INTENT</text>
<text x="146" y="119.9">ADC</text>
<text x="184.3" y="116.4">AIR+_INTENT</text>
<text x="184.3" y="118.9">TSAC_VOLTAGE_PRESENT</text>
<text x="214.7" y="116.4">SPI2_MOSI</text>
<text x="215.6" y="118.9">SPI2_SCK</text>
<text x="236.3" y="118.9">SCK_PERIPH</text>
<text x="236.3" y="116.4">MOSI_PERIPH</text>
<text x="42" y="125.3">J3</text>
<text x="48.2" y="121.7">+24V</text>
<text x="66" y="124.2">SENS-</text>
<text x="66" y="121.7">SENS+</text>
<text x="147.4" y="125.3">CURRENT_SENS_B</text>
<text x="147.4" y="122.7">CURRENT_SENS_A</text>
<text x="213.5" y="124">~{CS_EEPROM}</text>
<text x="214.7" y="121.5">SPI2_MISO</text>
<text x="236.3" y="124">~{CS_EEPROM}</text>
<text x="236.3" y="121.5">MISO_PERIPH</text>
<text x="26.7" y="126.7">SENS-</text>
<text x="38.1" y="126.7">1</text>
<text x="38.1" y="129.3">2</text>
<text x="38.1" y="131.8">3</text>
<text x="47" y="126.7">4</text>
<text x="47" y="129.3">5</text>
<text x="47" y="131.8">6</text>
<text x="54.4" y="126.7">SENS+</text>
<text x="66" y="131.8">HVI-</text>
<text x="66" y="129.3">HVI+</text>
<text x="106.7" y="127.6">HVI</text>
<text x="108.1" y="130.4">HVI_LED+</text>
<text x="216.2" y="129.1">~{CS_CARD}</text>
<text x="216.9" y="131.6">~{IRQ_RTC}</text>
<text x="217.6" y="126.6">CS_RTC</text>
<text x="236.3" y="129.1">~{CS_CARD}</text>
<text x="236.3" y="126.6">CS_RTC</text>
<text x="236.3" y="131.6">~{IRQ_RTC}</text>
<text x="10.3" y="135.8">C</text>
<text x="39.4" y="135.4">SENSOR</text>
<text x="95.2" y="136.9">ULINK+</text>
<text x="95.2" y="134.4">PRE-CHRG</text>
<text x="108.1" y="138">ULINK+</text>
<text x="108.1" y="132.9">HVI_LED-</text>
<text x="108.1" y="135.4">PRE-CHARGE</text>
<text x="211.9" y="136.7">~{CARD_DETECT}</text>
<text x="212.9" y="134.2">CLKOUT_RTC</text>
<text x="236.3" y="136.7">~{CARD_DETECT}</text>
<text x="236.3" y="134.2">CLKOUT_RTC</text>
<text x="285.3" y="135.8">C</text>
<text x="27.2" y="141.2">GND</text>
<text x="42" y="143.1">J4</text>
<text x="51.3" y="141.2">GND</text>
<text x="95.2" y="139.4">ULINK-</text>
<text x="108.1" y="140.5">ULINK-</text>
<text x="166.7" y="143.1">~{CS_ADC}</text>
<text x="184.3" y="143.1">~{CS_ADC}</text>
<text x="26.7" y="147.1">ULINK-</text>
<text x="26.7" y="144.5">UBATT-</text>
<text x="38.1" y="144.5">1</text>
<text x="38.1" y="147.1">2</text>
<text x="38.1" y="149.6">3</text>
<text x="47" y="144.5">4</text>
<text x="47" y="147.1">5</text>
<text x="47" y="149.6">6 PRE-CHRG</text>
<text x="52.4" y="144.5">UBATT+</text>
<text x="52.4" y="147.1">ULINK+</text>
<text x="95.2" y="148.3">UBATT-</text>
<text x="95.2" y="145.8">UBATT+</text>
<text x="106.7" y="144.1">TS_ISO</text>
<text x="108.1" y="149.4">UBATT-</text>
<text x="108.1" y="146.9">UBATT+</text>
<text x="121.1" y="149.4">UBATT_ISO_B</text>
<text x="121.3" y="146.9">UBATT_ISO_A</text>
<text x="147.4" y="146.9">UBATT_ISO_A</text>
<text x="147.4" y="149.4">UBATT_ISO_B</text>
<text x="165.4" y="148.1">SCK_ADC</text>
<text x="166" y="145.6">~{IRQ_ADC}</text>
<text x="184.3" y="148.1">SPI1_SCK</text>
<text x="184.3" y="145.6">~{IRQ_ADC}</text>
<text x="42" y="153.2">TS</text>
<text x="95.2" y="153.4">ULINK+</text>
<text x="95.2" y="155.9">ULINK-</text>
<text x="108.1" y="154.5">ULINK+</text>
<text x="121.2" y="154.5">ULINK_ISO_B</text>
<text x="121.4" y="152">ULINK_ISO_A</text>
<text x="147.4" y="152">ULINK_ISO_A</text>
<text x="147.4" y="154.5">ULINK_ISO_B</text>
<text x="164.6" y="153.2">MISO_ADC</text>
<text x="164.6" y="150.7">MOSI_ADC</text>
<text x="184.3" y="153.2">SPI1_MISO</text>
<text x="184.3" y="150.7">SPI1_MOSI</text>
<text x="95.2" y="161">ISO_A</text>
<text x="108.1" y="157">ULINK-</text>
<text x="110.6" y="159.6">TSAL_VOLTAGE_PRESENT</text>
<text x="126.2" y="157">VREF_H</text>
<text x="147.4" y="157">VREF_H</text>
<text x="26.7" y="164.8">ISO_A</text>
<text x="38.1" y="164.8">1</text>
<text x="42" y="163.4">J5</text>
<text x="47" y="164.8">2</text>
<text x="54.2" y="164.8">ISO_B</text>
<text x="95.2" y="163.6">ISO_B</text>
<text x="15.2" y="172">Power</text>
<text x="41.5" y="168.5">ISO</text>
<text x="83.2" y="179.4">N1</text>
<text x="99.7" y="179.4">N2</text>
<text x="130.8" y="179.9">H1</text>
<text x="134.6" y="179.9">H2</text>
<text x="138.4" y="179.9">H3</text>
<text x="142.2" y="179.9">H4</text>
<text x="146.1" y="179.9">H5</text>
<text x="10.3" y="185.8">D</text>
<text x="83.2" y="181.9">SHIELD</text>
<text x="99.7" y="181.9">SHIELD</text>
<text x="154.9" y="181.3">H6</text>
<text x="154.9" y="185.1">H7</text>
<text x="162.6" y="181.3">H8</text>
<text x="162.6" y="185.1">H9</text>
<text x="170.2" y="181.3">H10</text>
<text x="285.3" y="185.8">D</text>
<text x="71.8" y="189.4">GND</text>
<text x="88.3" y="189.4">GND</text>
<text x="109.9" y="190.2">S2</text>
<text x="109.9" y="186.3">S1</text>
<text x="109.9" y="188.7">SYMBOL</text>
<text x="118.8" y="190.2">S4</text>
<text x="118.8" y="186.3">S3</text>
<text x="118.8" y="188.7">SYMBOL</text>
<text x="130.2" y="191.9">GNDGNDGNDGNDGND</text>
<text x="15.2" y="194">Datei:</text>
<text x="21.8" y="194">Power.kicad_sch</text>
<text x="109.9" y="192.5">SYMBOL</text>
<text x="118.8" y="192.5">SYMBOL</text>
<text x="35" y="199.8">1</text>
<text x="85" y="199.8">2</text>
<text x="135" y="199.8">3</text>
<text x="185" y="199.8">4</text>
<text x="235" y="199.8">5</text>
<text x="285" y="199.8">6</text>
</g>
</svg>
